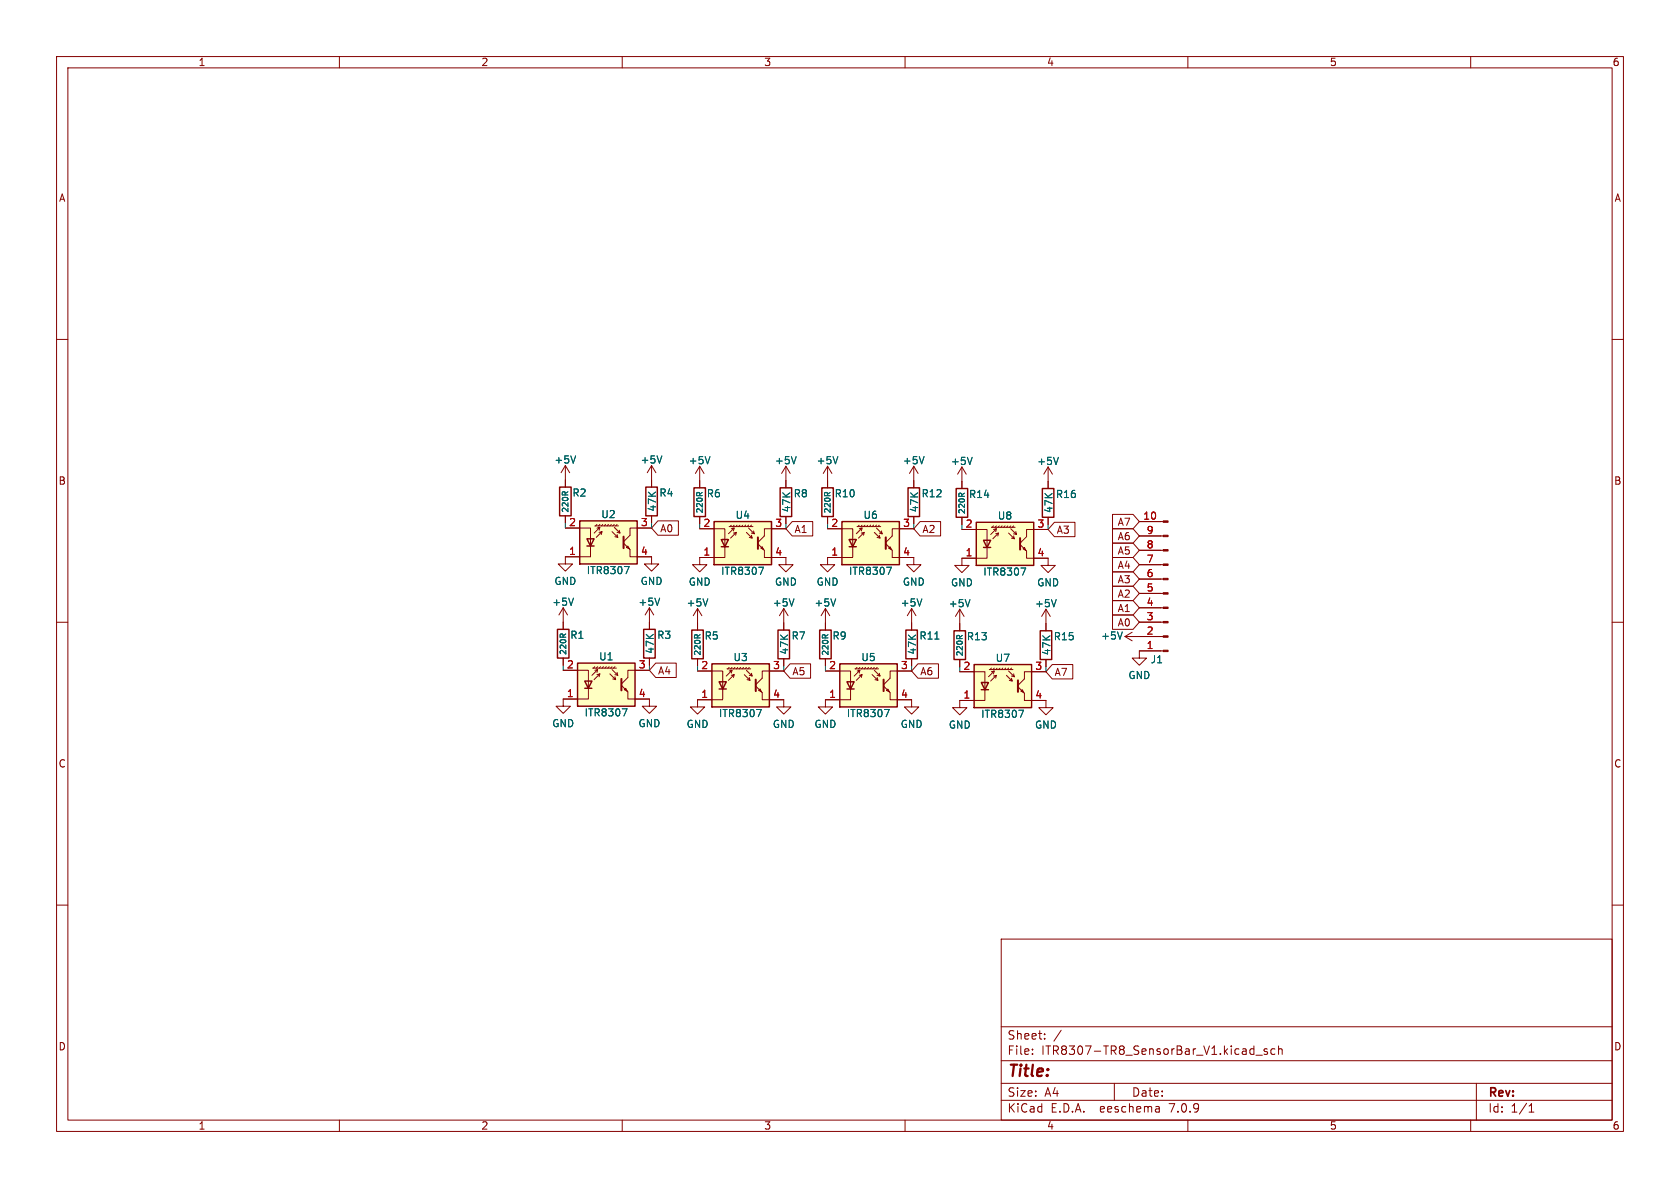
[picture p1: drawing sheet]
<svg xmlns="http://www.w3.org/2000/svg" width="297mm" height="210mm" viewBox="0 0 297 210" stroke-linecap="round" stroke-linejoin="round" font-family="sans-serif">
<g fill="none" stroke="#840000" stroke-width=".18">
<path d="M10 10h277v190h-277zM12 12h273v186h-273zM60 10v2M110 10v2M160 10v2M210 10v2M260 10v2M10 60h2M285 60h2M10 110h2M285 110h2M10 160h2"/>
<path d="M285 160h2M177 166h108v32h-108zM60 198v2M110 198v2M160 198v2M177 194.5h108M177 191.5h108M177 187.5h108M177 181.5h108M182.5 186.3v.1M182.5 185.5v.1M184.7 183.6v.1"/>
<path d="M184.7 182.8v.1M187.6 182.1l-1.3 2M197 191.5v3M204.9 195.7l.1 .9M205 196.5l-.2 .1M205 196h-.2M210 198v2M222 186.5h1.2M224 185.5l-.3-.1-.2 .2v.2l.5 .2v.3h-.5M225.4 185.5l-.4-.1-.3 .3v.4l.1 .2h.6M226 185.5l.2-.1 .4 .1 .1 .9M226 184.9v1.5"/>
<path d="M260 198v2M261 191.5v6.5M270.3 196.6h.9M270.3 195.5l.4-.4v1.5"/>
</g>
<path d="M172.6 92.3h10.2v7.6h-10.2z" fill="#ffffc2"/>
<path d="M122.7 86.2h2v5.1h-2zM160.5 86.2h2.1v5.1h-2.1zM169 86.4h2.1v5h-2.1zM172.6 92.3h10.2v7.6h-10.2zM173.9 95.5h1.2l-.6 1.3zM173.9 96.8h1.2M184.3 86.4h2v5h-2z" fill="none" stroke="#840000" stroke-width=".25"/>
<g fill="none" stroke="#840000" stroke-width=".18">
<path d="M123.7 98.6v1.2h1.3l-1.3 1.3-1.3-1.3h1.3M123.7 85v1.2M123.7 91.3v1.3M161.5 82.4l-.7 1.3M161.5 82.4v3.8M161.5 91.3v1.3M161.5 82.4l.8 1.3M170.1 93.6h4.4v5.1h-4.4M170.1 82.6l-.8 1.2M170.1 82.6v3.8M170.1 91.4v1.3M170.1 82.6l.7 1.2"/>
<path d="M175.3 93.2h4.2M175.6 93.6l.5-.1-1 1M175.6 93l-.2 .2M176 94.4l.5-.2-1 1.1M176.1 93l-.2 .2M176.1 93.5l-.1 .5M176.5 94.2l-.1 .5M176.7 93l-.3 .2M177.2 93l-.3 .2M177.7 93l-.3 .2M178.2 93l-.3 .2M178.3 94.2l1 1.1-.1-.6"/>
<path d="M178.7 93.5l1 1-.1-.5M178.7 93l-.3 .2M178.8 95.1l.5 .2M179.2 93l-.3 .2M179.2 94.4l.5 .1M180.3 96.3l1.2 1.1v1.3h3.8M180.8 97l.3-.2 .3 .5zM185.3 93.6h-3.8v1.3l-1.2 1.1M185.3 82.6v3.8M185.3 91.4v1.3M185.3 82.6l-.8 1.2M185.3 82.6l.8 1.2"/>
<path d="M123.3 123.7v1.3h1.3l-1.3 1.2-1.3-1.2h1.3M169.7 123.8v1.3h1.2l-1.2 1.3-1.3-1.3h1.3"/>
</g>
<path d="M180.3 95.1v2.1" fill="none" stroke="#840000" stroke-width=".36"/>
<path d="M123.2 87.1h.4M124.2 87.1l-.5 .3M163.4 80.7l-.5 1.3M169.6 87.2h.3M170.5 87.2l-.5 .3M171.9 80.8l-.5 1.3M187.1 80.8l-.4 1.3M180.5 100.4h.8l-.5 1.3" fill="none" stroke="#006464" stroke-width=".18"/>
<path d="M102.1 117.2h10.2v7.6h-10.2z" fill="#ffffc2"/>
<path d="M102.1 117.2h10.2v7.6h-10.2zM103.4 120.4h1.2l-.6 1.3zM103.4 121.7h1.2" fill="none" stroke="#840000" stroke-width=".25"/>
<g fill="none" stroke="#840000" stroke-width=".18">
<path d="M161.5 98.6v1.2h1.3l-1.3 1.3-1.2-1.3h1.2M170.1 98.7v1.2h1.2l-1.2 1.3-1.3-1.3h1.3M201.4 92.2h4.2M201.4 94.7h4.2M201.4 97.3h4.2M201.4 99.8h4.2M99.6 118.5h4.4v5.1h-4.4M104.8 118.1h4.2M105.2 118.5l.5-.1-1.1 1M105.2 117.9l-.3 .2M105.5 119.3l.5-.2-1 1M105.7 117.9l-.3 .2"/>
<path d="M105.7 118.4l-.2 .5M106 119.1l-.1 .5M106.2 117.9l-.3 .2M106.7 117.9l-.3 .2M107.2 117.9l-.3 .2M107.7 117.9l-.3 .2M107.8 119.1l1 1-.1-.5M108.2 118.4l1 1-.1-.5M108.2 117.9l-.3 .2M108.7 117.9l-.2 .2M108.7 119.3l.5 .1M114.8 118.5h-3.8v1.3l-1.1 1.1"/>
<path d="M201.4 102.4h4.2M201.4 104.9h4.2M201.4 107.4h4.2M201.4 110h4.2M201.4 112.5h4.2M201.4 115.1h4.2M108.3 120l.5 .1M109.9 121.2l1.1 1.1v1.3h3.8M110.4 121.9l.2-.2 .3 .5z"/>
</g>
<path d="M109.9 120v2" fill="none" stroke="#840000" stroke-width=".36"/>
<path d="M110 125.3h.8l-.5 1.3" fill="none" stroke="#006464" stroke-width=".18"/>
<g fill="#840000" stroke="#840000" stroke-width=".18">
<path d="M205.6 92.1h.9v.2h-.9z"/>
<path d="M205.6 94.6h.9v.3h-.9z"/>
<path d="M205.6 97.2h.9v.2h-.9z"/>
<path d="M205.6 99.7h.9v.2h-.9z"/>
<path d="M205.6 102.2h.9v.3h-.9z"/>
<path d="M205.6 104.8h.9v.2h-.9z"/>
<path d="M205.6 107.3h.9v.3h-.9z"/>
<path d="M205.6 109.9h.9v.2h-.9z"/>
<path d="M205.6 112.4h.9v.2h-.9z"/>
<path d="M205.6 114.9h.9v.3h-.9z"/>
</g>
<path d="M148.8 92.2h10.2v7.6h-10.2z" fill="#ffffc2"/>
<path d="M114.2 86.1h2v5.1h-2zM148.8 92.2h10.2v7.6h-10.2zM150.1 95.4h1.3l-.7 1.2zM150.1 96.6h1.3M168.7 111.5h2v5.1h-2zM183.9 111.5h2v5.1h-2z" fill="none" stroke="#840000" stroke-width=".25"/>
<g fill="none" stroke="#840000" stroke-width=".18">
<path d="M115.2 84.8v1.3M115.2 91.2v1.3M146.3 93.5h4.4v5.1h-4.4M151.5 93.1h4.2M151.9 93.5l.5-.2-1 1.1M151.9 92.8l-.3 .3M152.3 94.2l.5-.1-1 1M152.4 92.8l-.3 .3M152.4 93.3l-.1 .6M152.8 94.1l-.1 .5M152.9 92.8l-.2 .3M153.4 92.8l-.2 .3"/>
<path d="M153.9 92.8l-.2 .3M154.4 92.8l-.2 .3M154.6 94.1l1 1-.2-.5M154.9 93.3l1.1 1.1-.2-.5M154.9 92.8l-.2 .3M155.1 95l.5 .1M155.4 92.8l-.2 .3M155.4 94.2l.6 .2M156.6 96.1l1.1 1.2v1.3h3.8M157.1 96.9l.3-.3 .2 .6zM161.5 93.5h-3.8v1.2l-1.1 1.2M185.3 98.7v1.2h1.3l-1.3 1.3-1.3-1.3h1.3"/>
<path d="M169.7 107.7l-.8 1.3M169.7 107.7v3.8M169.7 116.6v1.3M169.7 107.7l.7 1.3M184.9 107.7v3.8M184.9 116.6v1.3M184.9 107.7l-.8 1.3M184.9 107.7l.8 1.3"/>
</g>
<path d="M156.6 95v2" fill="none" stroke="#840000" stroke-width=".36"/>
<path d="M156.7 100.3h.9l-.6 1.2M169.2 112.4h.4M170.1 112.3l-.4 .4M171.5 106l-.4 1.3M186.7 106l-.4 1.3" fill="none" stroke="#006464" stroke-width=".18"/>
<path d="M126.2 92.2h10.2v7.6h-10.2z" fill="#ffffc2"/>
<path d="M126.2 92.2h10.2v7.6h-10.2zM127.5 95.4h1.3l-.7 1.2zM127.5 96.6h1.3M145.3 86.2h2v5.1h-2z" fill="none" stroke="#840000" stroke-width=".25"/>
<g fill="none" stroke="#840000" stroke-width=".18">
<path d="M123.7 93.5h4.4v5.1h-4.4M128.9 93.1h4.2M129.3 93.5l.5-.2-1 1.1M129.3 92.8l-.3 .3M129.7 94.2l.5-.1-1 1M129.8 92.8l-.3 .3M129.8 93.3l-.1 .6M130.2 94.1l-.2 .5M130.3 92.8l-.3 .3M130.8 92.8l-.2 .3M131.3 92.8l-.2 .3M131.8 92.8l-.2 .3"/>
<path d="M132 94.1l1 1-.2-.5M132.3 93.3l1 1.1-.1-.5M132.3 92.8l-.2 .3M132.5 95l.5 .1M132.8 92.8l-.2 .3M132.8 94.2l.5 .2M134 96.1l1.1 1.2v1.3h3.8M134.5 96.9l.2-.3 .3 .6zM138.9 93.5h-3.8v1.2l-1.1 1.2M146.3 85v1.2M146.3 91.3v1.3"/>
</g>
<path d="M134 95v2" fill="none" stroke="#840000" stroke-width=".36"/>
<path d="M145.9 87.1h.3M146.8 87.1l-.5 .3M134.1 100.3h.9l-.6 1.2" fill="none" stroke="#006464" stroke-width=".18"/>
<path d="M148.5 117.3h10.1v7.7h-10.1z" fill="#ffffc2"/>
<path d="M144.9 111.4h2v5.1h-2zM148.5 117.3h10.1v7.7h-10.1zM160.1 111.4h2.1v5.1h-2.1zM149.7 120.5h1.3l-.6 1.3zM149.7 121.8h1.3" fill="none" stroke="#840000" stroke-width=".25"/>
<g fill="none" stroke="#840000" stroke-width=".18">
<path d="M123.7 82.4l-.8 1.3M123.7 82.4v2.6M123.7 82.4l.8 1.3M145.9 118.6h4.5v5.1h-4.5M145.9 110.1v1.3M145.9 116.5v1.2M151.1 118.2h4.2M151.5 118.6l.5-.1-1 1M151.5 118l-.2 .2M151.9 119.4l.5-.1-1 1M152 118l-.2 .2M152 118.5l-.1 .5"/>
<path d="M152.4 119.3l-.1 .5M152.5 118l-.2 .2M153 118l-.2 .2M153.5 118l-.2 .2M154.1 118l-.3 .2M154.2 119.3l1 1-.1-.5M154.6 118.5l1 1-.2-.5M154.6 118l-.3 .2M155.1 118l-.3 .2M155.1 119.4l.5 .1M161.2 118.6h-3.8v1.3l-1.2 1.1M161.2 107.6v3.8"/>
<path d="M161.2 116.5v1.2M161.2 107.6l-.8 1.2M161.2 107.6l.7 1.2M198.9 112.5l1.3 .8M198.9 112.5h2.5M200.2 111.8l-1.3 .7M154.7 120.1l.5 .2M156.2 121.3l1.2 1.1v1.3h3.8v1.3h1.2l-1.2 1.2-1.3-1.2h1.3M156.7 122l.3-.2 .2 .5zM184.9 123.8v1.3h1.3l-1.3 1.3-1.3-1.3h1.3"/>
</g>
<path d="M156.2 120.1v2.1" fill="none" stroke="#840000" stroke-width=".36"/>
<path d="M125.5 80.7l-.4 1.3M145.5 112.2h.3M146.4 112.2l-.5 .3M163 105.9l-.4 1.2M165.3 113h.7M198.4 111.7l-.4 1.3M156.4 125.4h.8l-.5 1.3" fill="none" stroke="#006464" stroke-width=".18"/>
<path d="M172.2 117.5h10.2v7.6h-10.2z" fill="#ffffc2"/>
<path d="M172.2 117.5h10.2v7.6h-10.2zM173.5 120.7h1.3l-.7 1.2zM173.5 121.9h1.3" fill="none" stroke="#840000" stroke-width=".25"/>
<g fill="none" stroke="#840000" stroke-width=".18">
<path d="M169.7 118.7h4.4v5.1h-4.4M174.9 118.4h4.2M175.3 118.7l.5-.1-1 1M175.3 118.1l-.3 .3M175.6 119.5l.5-.1-1 1M175.8 118.1l-.3 .3M175.8 118.6l-.2 .5M176.1 119.4l-.1 .5M176.3 118.1l-.3 .3M176.8 118.1l-.3 .3M177.3 118.1l-.3 .3M177.8 118.1l-.3 .3"/>
<path d="M177.9 119.4l1 1-.1-.5M178.3 118.6l1 1-.1-.5M178.3 118.1l-.2 .3M178.8 118.1l-.2 .3M178.8 119.5l.5 .1M184.9 118.7h-3.8v1.3l-1.1 1.2M201.4 115.1v1.2h1.3l-1.3 1.3-1.2-1.3h1.2M145.9 123.7v1.3h1.3l-1.3 1.2-1.2-1.2h1.2M178.4 120.3l.5 .1M180 121.4l1.1 1.2v1.2h3.8M180.5 122.2l.2-.3 .3 .5z"/>
</g>
<path d="M180 120.3v2" fill="none" stroke="#840000" stroke-width=".36"/>
<path d="M180.1 125.5h.9l-.6 1.3" fill="none" stroke="#006464" stroke-width=".18"/>
<path d="M125.9 117.3h10.1v7.7h-10.1z" fill="#ffffc2"/>
<path d="M98.9 86.1h2.1v5.1h-2.1zM137.9 86.2h2.1v5.1h-2.1zM125.9 117.3h10.1v7.7h-10.1zM137.5 111.4h2.1v5.1h-2.1zM127.1 120.5h1.3l-.6 1.3zM127.1 121.8h1.3" fill="none" stroke="#840000" stroke-width=".25"/>
<g fill="none" stroke="#840000" stroke-width=".18">
<path d="M99.9 98.4v1.3h1.3l-1.3 1.3-1.2-1.3h1.2M99.9 82.3l-.7 1.3M99.9 82.3v3.8M99.9 91.2v1.3M99.9 82.3l.8 1.3M115.2 98.4v1.3h1.3l-1.3 1.3-1.3-1.3h1.3M115.2 82.3l-.8 1.3M115.2 82.3v2.5M115.2 82.3l.8 1.3M138.9 98.6v1.2h1.3l-1.3 1.3-1.2-1.3h1.2M138.9 82.4l-.7 1.3M138.9 82.4v3.8"/>
<path d="M138.9 91.3v1.3M138.9 82.4l.8 1.3M146.3 98.6v1.2h1.3l-1.3 1.3-1.3-1.3h1.3M146.3 82.4l-.8 1.3M146.3 82.4v2.6M146.3 82.4l.8 1.3M123.3 118.6h4.5v5.1h-4.5M128.5 118.2h4.2M128.9 118.6l.5-.1-1 1M128.9 118l-.2 .2M129.3 119.4l.5-.1-1 1M129.4 118l-.2 .2"/>
<path d="M129.4 118.5l-.1 .5M129.8 119.3l-.1 .5M129.9 118l-.2 .2M130.4 118l-.2 .2M130.9 118l-.2 .2M131.4 118l-.2 .2M131.6 119.3l1 1-.1-.5M132 118.5l1 1-.2-.5M132 118l-.3 .2M132.5 118l-.3 .2M132.5 119.4l.5 .1M138.6 118.6h-3.9v1.3l-1.1 1.1"/>
<path d="M138.6 107.6v3.8M138.6 116.5v1.2M138.6 107.6l-.8 1.2M138.6 107.6l.7 1.2M145.9 107.6l-.7 1.2M145.9 107.6v2.5M145.9 107.6l.8 1.2M132.1 120.1l.5 .2M133.6 121.3l1.1 1.1v1.3h3.9v1.3h1.2l-1.2 1.2-1.3-1.2h1.3M134.1 122l.3-.2 .2 .5z"/>
</g>
<path d="M133.6 120.1v2.1" fill="none" stroke="#840000" stroke-width=".36"/>
<path d="M99.5 87h.3M100.4 86.9l-.5 .4M101.8 80.6l-.5 1.3M117 80.6l-.4 1.3M140.8 80.7l-.5 1.3M148.1 80.7l-.4 1.3M140.4 105.9l-.5 1.2M147.7 105.9l-.4 1.2M133.7 125.4h.9l-.5 1.3" fill="none" stroke="#006464" stroke-width=".18"/>
<path d="M102.5 92.1h10.1v7.6h-10.1z" fill="#ffffc2"/>
<path d="M102.5 92.1h10.1v7.6h-10.1zM103.8 95.3h1.2l-.6 1.2zM103.8 96.5h1.2M98.6 111.3h2v5h-2zM113.8 111.3h2v5h-2zM122.3 111.4h2v5.1h-2z" fill="none" stroke="#840000" stroke-width=".25"/>
<g fill="none" stroke="#840000" stroke-width=".18">
<path d="M99.9 93.3h4.5v5.1h-4.5M99.9 84.8v1.3M99.9 91.2v1.3M105.2 93h4.1M105.5 93.3l.5-.1-1 1M105.5 92.7l-.2 .3M105.9 94.1l.5-.1-1 1M106 92.7l-.2 .3M106 93.2l-.1 .5M106.4 94l-.1 .5M106.6 92.7l-.3 .3M107.1 92.7l-.3 .3"/>
<path d="M107.6 92.7l-.3 .3M108.1 92.7l-.3 .3M108.2 94l1 1-.1-.5M108.6 93.2l1 1-.1-.5M108.6 92.7l-.3 .3M108.7 94.9l.5 .1M109.1 92.7l-.3 .3M109.1 94.1l.5 .1M110.2 96l1.2 1.2v1.2h3.8M110.7 96.8l.3-.3 .3 .5zM115.2 93.3h-3.8v1.3l-1.2 1.2M115.2 84.8v1.3"/>
<path d="M115.2 91.2v1.3M116.3 92.1h3.6v2.5h-3.6l-1.1-1.3zM123.7 98.6h2.5M123.7 93.5h2.5M123.7 85v1.2M123.7 91.3v1.3M136.4 98.6h2.5M136.4 93.5h2.5M138.9 85v1.2M138.9 91.3v1.3M140 92.2h3.7v2.5h-3.7l-1.1-1.2zM146.3 98.6h2.5"/>
<path d="M146.3 93.5h2.5M146.3 85v1.2M146.3 91.3v1.3M159 98.6h2.5M159 93.5h2.5M161.5 85v1.2M161.5 91.3v1.3M162.7 92.2h3.6v2.5h-3.6l-1.2-1.2zM170.1 98.7h2.5M170.1 93.6h2.5M170.1 85.1v1.3M170.1 91.4v1.3"/>
<path d="M182.8 98.7h2.5M182.8 93.6h2.5M185.3 85.1v1.3M185.3 91.4v1.3M186.4 92.3h3.6v2.6h-3.6l-1.1-1.3zM196.7 93.5h3.6l1.1 1.2-1.1 1.3h-3.6zM196.7 96h3.6l1.1 1.3-1.1 1.3h-3.6zM196.7 98.6h3.6l1.1 1.2-1.1 1.3h-3.6zM196.7 90.9h3.6l1.1 1.3-1.1 1.3h-3.6zM201.4 92.2h3.8M201.4 99.8h3.8M201.4 97.3h3.8"/>
<path d="M201.4 94.7h3.8M99.6 107.4v3.9M99.6 116.3v1.3M99.6 107.4l-.8 1.3M99.6 107.4l.7 1.3M99.6 118.5h2.5M112.3 118.5h2.5M114.8 107.4l-.8 1.3M114.8 107.4v3.9M114.8 116.3v1.3M114.8 107.4l.8 1.3M115.9 117.2h3.7v2.6h-3.7l-1.1-1.3z"/>
<path d="M123.3 107.6v3.8M123.3 116.5v1.2M123.3 107.6l-.7 1.2M123.3 107.6l.8 1.2M123.3 118.6h2.6M136 118.6h2.6M138.6 110.1v1.3M138.6 116.5v1.2M139.7 117.3h3.6v2.6h-3.6l-1.1-1.3zM145.9 118.6h2.6M145.9 110.1v1.3M145.9 116.5v1.2"/>
<path d="M158.6 118.6h2.6M161.2 110.1v1.3M161.2 116.5v1.2M162.3 117.3h3.6v2.6h-3.6l-1.1-1.3zM169.7 110.2v1.3M169.7 116.6v1.3M169.7 118.7h2.5M182.4 118.7h2.5M184.9 110.2v1.3M184.9 116.6v1.3M186 117.5h3.7v2.5h-3.7l-1.1-1.3zM196.7 101.1h3.6l1.1 1.3-1.1 1.2h-3.6z"/>
<path d="M196.7 103.6h3.6l1.1 1.3-1.1 1.3h-3.6zM196.7 108.7h3.6l1.1 1.3-1.1 1.3h-3.6zM196.7 106.2h3.6l1.1 1.2-1.1 1.3h-3.6zM201.4 115.1h3.8M201.4 112.5h3.8M201.4 110h3.8M201.4 107.4h3.8M201.4 104.9h3.8M201.4 102.4h3.8M102.1 123.6h-2.5v1.2h1.2l-1.2 1.3-1.3-1.3h1.3M112.3 123.6h2.5v1.2h1.3l-1.3 1.3-1.3-1.3h1.3M123.3 123.7h2.6"/>
<path d="M136 123.7h2.6M145.9 123.7h2.6M158.6 123.7h2.6M169.7 123.8h2.5M182.4 123.8h2.5"/>
</g>
<path d="M110.2 94.9v2" fill="none" stroke="#840000" stroke-width=".36"/>
<g fill="none" stroke="#006464" stroke-width=".18">
<path d="M99.5 87h.3M100.4 86.9l-.5 .4M101.8 80.6l-.5 1.3M117 80.6l-.4 1.3M123.2 87.1h.4M124.2 87.1l-.5 .3M125.5 80.7l-.4 1.3M140.8 80.7l-.5 1.3M145.9 87.1h.3M146.8 87.1l-.5 .3M148.1 80.7l-.4 1.3M163.4 80.7l-.5 1.3"/>
<path d="M169.6 87.2h.3M170.5 87.2l-.5 .3M171.9 80.8l-.5 1.3M187.1 80.8l-.4 1.3M99.1 112.1h.4M100 112.1l-.5 .3M101.4 105.7l-.4 1.3M110.4 100.1h.8l-.5 1.3M116.6 105.7l-.4 1.3M122.9 112.2h.3M123.8 112.2l-.5 .3M125.1 105.9l-.4 1.2"/>
<path d="M134.1 100.3h.9l-.6 1.2M140.4 105.9l-.5 1.2M145.5 112.2h.3M146.4 112.2l-.5 .3M147.7 105.9l-.4 1.2M156.7 100.3h.9l-.6 1.2M163 105.9l-.4 1.2M165.3 113h.7M169.2 112.4h.4M170.1 112.3l-.4 .4M171.5 106l-.4 1.3M180.5 100.4h.8l-.5 1.3"/>
<path d="M186.7 106l-.4 1.3M198.4 111.7l-.4 1.3M110 125.3h.8l-.5 1.3M133.7 125.4h.9l-.5 1.3M156.4 125.4h.8l-.5 1.3M180.1 125.5h.9l-.6 1.3"/>
</g>
<path d="M115.2 92.5v.8M138.9 92.6v.9M161.5 92.6v.9M185.3 92.7v.9M114.8 117.6v.9M138.6 117.7v.9M161.2 117.7v.9M184.9 117.9v.8" fill="none" stroke="#009600" stroke-width=".18"/>
<text font-size="2.8" fill="#840000" x="178" y="190.9">Title:</text>
<g font-size="2.1" fill="#840000">
<text x="178" y="184">Sheet:</text>
<text x="178" y="186.7">File:</text>
<text x="184.1" y="186.7">ITR8307-TR8_SensorBar_V1.kicad_sch</text>
<text x="178" y="196.9">KiCad</text>
<text x="178" y="194.1">Size:</text>
<text x="184.7" y="194.1">A4</text>
<text x="185.7" y="196.9">E.D.A.</text>
<text x="194.6" y="196.9">eeschema</text>
<text x="200" y="194.1">Date:</text>
<text x="207" y="196.9">7.0.9</text>
<text x="263" y="194.3">Rev:</text>
<text x="263" y="196.9">Id:</text>
<text x="267.1" y="196.9">1/1</text>
</g>
<g font-size="1.8" fill="#840000">
<text x="35" y="11.9">1</text>
<text x="85" y="11.9">2</text>
<text x="135" y="11.9">3</text>
<text x="185" y="11.9">4</text>
<text x="235" y="11.9">5</text>
<text x="285" y="11.9">6</text>
<text x="10.3" y="35.9">A</text>
<text x="285.3" y="35.9">A</text>
<text x="10.3" y="85.9">B</text>
<text x="285.3" y="85.9">B</text>
<text x="116.6" y="94.3">A0</text>
<text x="140.4" y="94.4">A1</text>
<text x="163" y="94.4">A2</text>
<text x="186.7" y="94.6">A3</text>
<text x="197.5" y="95.7">A6</text>
<text x="197.5" y="93.2">A7</text>
<text x="197.5" y="98.2">A5</text>
<text x="197.5" y="100.8">A4</text>
<text x="197.5" y="103.3">A3</text>
<text x="197.5" y="105.9">A2</text>
<text x="197.5" y="110.9">A0</text>
<text x="197.5" y="108.4">A1</text>
<text x="116.2" y="119.4">A4</text>
<text x="140" y="119.6">A5</text>
<text x="162.6" y="119.6">A6</text>
<text x="186.3" y="119.7">A7</text>
<text x="10.3" y="135.9">C</text>
<text x="285.3" y="135.9">C</text>
<text x="10.3" y="185.9">D</text>
<text x="285.3" y="185.9">D</text>
<text x="35" y="199.9">1</text>
<text x="85" y="199.9">2</text>
<text x="135" y="199.9">3</text>
<text x="185" y="199.9">4</text>
<text x="235" y="199.9">5</text>
<text x="285" y="199.9">6</text>
</g>
<g font-size="1.8" fill="#006464">
<text x="97.9" y="82.1">+5V</text>
<text x="113.2" y="82.1">+5V</text>
<text x="121.7" y="82.3">+5V</text>
<text x="136.9" y="82.3">+5V</text>
<text x="144.3" y="82.3">+5V</text>
<text x="159.5" y="82.3">+5V</text>
<text x="168" y="82.4">+5V</text>
<text x="183.3" y="82.4">+5V</text>
<text x="101.1" y="88">R2</text>
<text x="116.5" y="88">R4</text>
<text x="124.9" y="88.1">R6</text>
<text x="140.2" y="88.1">R8</text>
<text x="147.5" y="88.1">R10</text>
<text x="162.8" y="88.1">R12</text>
<text x="171.2" y="88.2">R14</text>
<text x="186.6" y="88.2">R16</text>
<text x="106.2" y="91.8">U2</text>
<text x="116.2" y="90.5" transform="rotate(-90 116.2 90.5)">47K</text>
<text x="129.9" y="91.9">U4</text>
<text x="139.9" y="90.7" transform="rotate(-90 139.9 90.7)">47K</text>
<text x="152.6" y="91.9">U6</text>
<text x="162.5" y="90.7" transform="rotate(-90 162.5 90.7)">47K</text>
<text x="176.3" y="92">U8</text>
<text x="186.3" y="90.8" transform="rotate(-90 186.3 90.8)">47K</text>
<text x="103.6" y="101.7">ITR8307</text>
<text x="127.4" y="101.8">ITR8307</text>
<text x="150" y="101.8">ITR8307</text>
<text x="173.7" y="102">ITR8307</text>
<text x="97.5" y="107.3">+5V</text>
<text x="97.9" y="103.6">GND</text>
<text x="112.8" y="107.3">+5V</text>
<text x="113.2" y="103.6">GND</text>
<text x="121.3" y="107.4">+5V</text>
<text x="121.7" y="103.7">GND</text>
<text x="136.5" y="107.4">+5V</text>
<text x="136.9" y="103.7">GND</text>
<text x="143.9" y="107.4">+5V</text>
<text x="144.3" y="103.7">GND</text>
<text x="159.1" y="107.4">+5V</text>
<text x="159.5" y="103.7">GND</text>
<text x="167.6" y="107.5">+5V</text>
<text x="168" y="103.9">GND</text>
<text x="182.9" y="107.5">+5V</text>
<text x="183.3" y="103.9">GND</text>
<text x="100.7" y="113.1">R1</text>
<text x="116.1" y="113.1">R3</text>
<text x="124.5" y="113.3">R5</text>
<text x="139.8" y="113.3">R7</text>
<text x="147.1" y="113.3">R9</text>
<text x="162.4" y="113.3">R11</text>
<text x="170.8" y="113.4">R13</text>
<text x="186.2" y="113.4">R15</text>
<text x="194.6" y="113.3">+5V</text>
<text x="105.8" y="116.9">U1</text>
<text x="115.8" y="115.7" transform="rotate(-90 115.8 115.7)">47K</text>
<text x="129.6" y="117.1">U3</text>
<text x="139.5" y="115.8" transform="rotate(-90 139.5 115.8)">47K</text>
<text x="152.2" y="117.1">U5</text>
<text x="162.2" y="115.8" transform="rotate(-90 162.2 115.8)">47K</text>
<text x="175.9" y="117.2">U7</text>
<text x="185.9" y="115.9" transform="rotate(-90 185.9 115.9)">47K</text>
<text x="203.3" y="117.4">J1</text>
<text x="199.4" y="120.2">GND</text>
<text x="97.5" y="128.8">GND</text>
<text x="103.2" y="126.8">ITR8307</text>
<text x="112.8" y="128.8">GND</text>
<text x="121.3" y="128.9">GND</text>
<text x="127" y="127">ITR8307</text>
<text x="136.5" y="128.9">GND</text>
<text x="143.9" y="128.9">GND</text>
<text x="149.6" y="127">ITR8307</text>
<text x="159.1" y="128.9">GND</text>
<text x="167.6" y="129">GND</text>
<text x="173.4" y="127.1">ITR8307</text>
<text x="182.9" y="129">GND</text>
</g>
<g font-size="1.8" fill="#a90000">
<text x="100.5" y="93.1">2</text>
<text x="113.2" y="93.1">3</text>
<text x="124.3" y="93.2">2</text>
<text x="137" y="93.2">3</text>
<text x="146.9" y="93.2">2</text>
<text x="159.6" y="93.2">3</text>
<text x="170.6" y="93.3">2</text>
<text x="183.3" y="93.3">3</text>
<text x="202" y="91.9">10</text>
<text x="202.6" y="94.5">9</text>
<text x="100.5" y="98.2">1</text>
<text x="113.2" y="98.2">4</text>
<text x="124.3" y="98.3">1</text>
<text x="137" y="98.3">4</text>
<text x="146.9" y="98.3">1</text>
<text x="159.6" y="98.3">4</text>
<text x="170.6" y="98.4">1</text>
<text x="183.3" y="98.4">4</text>
<text x="202.6" y="99.6">7</text>
<text x="202.6" y="97">8</text>
<text x="202.6" y="107.2">4</text>
<text x="202.6" y="104.6">5</text>
<text x="202.6" y="102.1">6</text>
<text x="202.6" y="112.3">2</text>
<text x="202.6" y="109.7">3</text>
<text x="100.1" y="118.2">2</text>
<text x="112.8" y="118.2">3</text>
<text x="123.9" y="118.4">2</text>
<text x="136.6" y="118.4">3</text>
<text x="146.5" y="118.4">2</text>
<text x="159.2" y="118.4">3</text>
<text x="170.2" y="118.5">2</text>
<text x="182.9" y="118.5">3</text>
<text x="202.6" y="114.8">1</text>
<text x="100.1" y="123.3">1</text>
<text x="112.8" y="123.3">4</text>
<text x="123.9" y="123.4">1</text>
<text x="136.6" y="123.4">4</text>
<text x="146.5" y="123.4">1</text>
<text x="159.2" y="123.4">4</text>
<text x="170.2" y="123.6">1</text>
<text x="182.9" y="123.6">4</text>
</g>
<g font-size="1.4" fill="#006464">
<text x="100.7" y="90.7" transform="rotate(-90 100.7 90.7)">220R</text>
<text x="124.4" y="90.8" transform="rotate(-90 124.4 90.8)">220R</text>
<text x="147" y="90.8" transform="rotate(-90 147 90.8)">220R</text>
<text x="170.8" y="91" transform="rotate(-90 170.8 91)">220R</text>
<text x="100.3" y="115.9" transform="rotate(-90 100.3 115.9)">220R</text>
<text x="124" y="116" transform="rotate(-90 124 116)">220R</text>
<text x="146.7" y="116" transform="rotate(-90 146.7 116)">220R</text>
<text x="170.4" y="116.1" transform="rotate(-90 170.4 116.1)">220R</text>
</g>
</svg>
